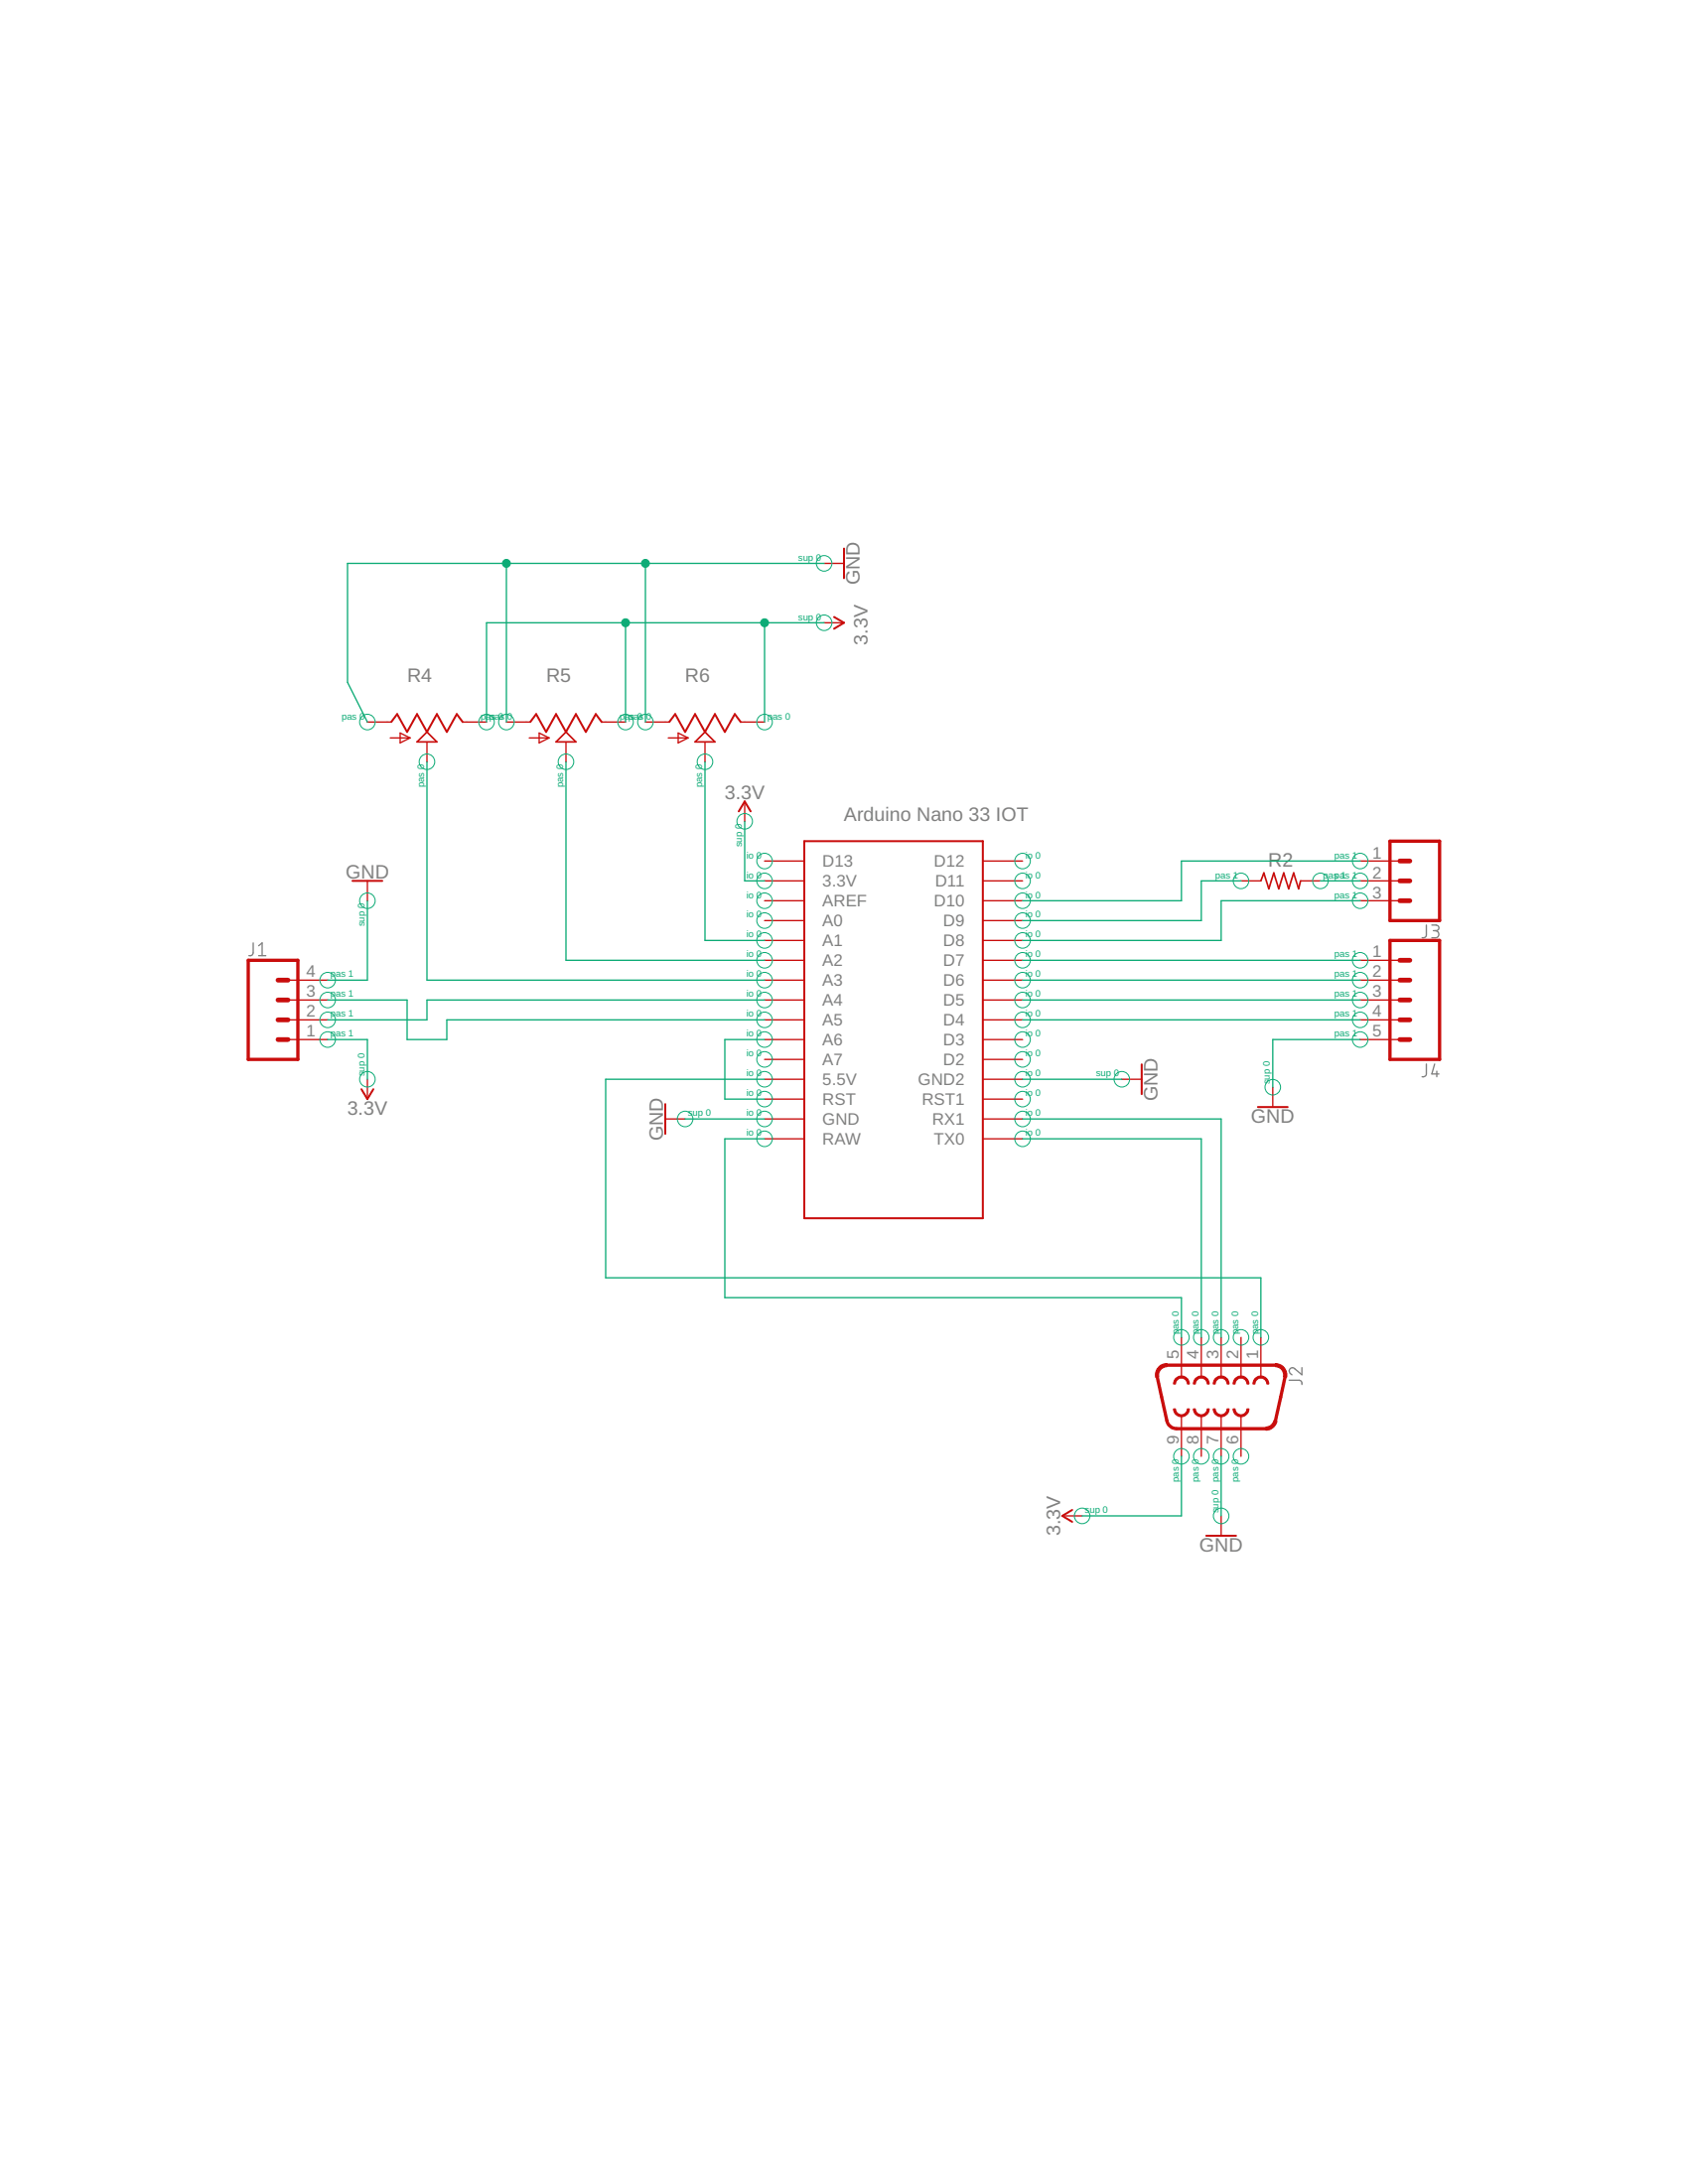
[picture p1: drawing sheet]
<svg xmlns="http://www.w3.org/2000/svg" width="216mm" height="279mm" viewBox="0 0 216 279" stroke-linecap="round" stroke-linejoin="round" font-family="sans-serif">
<path d="M182.4 118.3v1.3a.41 .41 0 0 1-.5 .4M183.1 118.3h.6a.36 .36 0 0 1 .3 .4 .36 .36 0 0 1-.3 .4h-.4M183.6 119.1a.46 .46 0 0 1 .4 .4 .46 .46 0 0 1-.4 .5h-.5M32.4 120.6v1.3a.41 .41 0 0 1-.6 .4M33.1 122.3h.9M33.1 121l.4-.4v1.7M182.4 136.1v1.3a.41 .41 0 0 1-.5 .4M183.5 136.1l-.4 1.3h.9M183.8 137v.8M164.9 176.6h1.3a.41 .41 0 0 1 .3 .5M166.5 175v.9l-.9-.8a.44 .44 0 0 0-.7 .1 .44 .44 0 0 0 .3 .7" fill="none" stroke="#808080" stroke-width=".17"/>
<g fill="none" stroke="#c90d0c" stroke-width=".25">
<path d="M106.7 78.9l1.2 .8-1.2 .7M107.9 70.2v3.8M50 92.4l.8-1 1.3 2.2 1.2-2.2 1.3 2.2 1.3-2.2 1.2 2.2 1.3-2.2 .8 1M67.8 92.4l.8-1 1.2 2.2 1.3-2.2 1.3 2.2 1.3-2.2 1.2 2.2 1.3-2.2 .8 1M85.6 92.4l.8-1 1.2 2.2 1.3-2.2 1.3 2.2 1.2-2.2 1.3 2.2 1.3-2.2 .7 1M45.1 112.7h3.8M94.5 103.8l.7-1.3 .8 1.3M102.9 107.6h22.8v48.3h-22.8zM46.2 139.3l.8 1.3 .8-1.3M146 136.2v3.8M85.1 141.2v3.9M160.9 141.6h3.8"/>
<path d="M137.1 193.2l-1.2 .7 1.2 .8M154.3 196.5h3.8"/>
</g>
<g fill="none" stroke="#c90d0c" stroke-width=".17">
<path d="M105.4 72.1h2.5M105.4 79.7h2.5M47 92.4h3M49.9 94.4h2.6M51.2 93.8l1.3 .6-1.3 .6zM54.6 94.9v2.6M59.2 92.4h3M64.8 92.4h3M67.7 94.4h2.5M69 93.8l1.2 .6-1.2 .6zM72.4 94.9v2.6M77 92.4h3"/>
<path d="M82.5 92.4h3.1M85.5 94.4h2.5M86.7 93.8l1.3 .6-1.3 .6zM90.2 94.9v2.6M94.7 92.4h3.1M47 112.7v2.5M95.2 102.5v2.6M97.8 112.7h5.1M97.8 115.2h5.1M97.8 117.8h5.1M97.8 110.2h5.1M125.7 112.7h5.1"/>
<path d="M125.7 115.2h5.1M125.7 117.8h5.1M125.7 110.2h5.1M158.7 112.7h2.6M166.3 112.7h2.6M174 112.7h5M174 115.2h5M174 110.2h5M36.8 133h5.1M36.8 130.5h5.1M36.8 127.9h5.1M36.8 125.4h5.1"/>
<path d="M47 138.1v2.5M97.8 133h5.1M97.8 130.5h5.1M97.8 127.9h5.1M97.8 125.4h5.1M97.8 122.9h5.1M97.8 138.1h5.1M97.8 135.5h5.1M97.8 120.3h5.1M125.7 133h5.1M125.7 130.5h5.1M125.7 127.9h5.1"/>
<path d="M125.7 125.4h5.1M125.7 122.9h5.1M125.7 138.1h5.1M125.7 135.5h5.1M125.7 120.3h5.1M143.5 138.1h2.5M162.8 139.1v2.5M174 133h5M174 130.5h5M174 127.9h5M174 125.4h5M174 122.9h5"/>
<path d="M85.1 143.2h2.5M97.8 143.2h5.1M97.8 145.7h5.1M97.8 140.6h5.1M125.7 143.2h5.1M125.7 145.7h5.1M125.7 140.6h5.1M151.1 171.1v5.1M153.6 171.1v5.1M156.2 171.1v5.1M158.7 171.1v5.1M161.3 171.1v5.1"/>
<path d="M135.9 193.9h2.5M151.1 181.3v5M153.6 181.3v5M156.2 181.3v5M156.2 193.9v2.6M158.7 181.3v5"/>
</g>
<g fill="#c90d0c" stroke="#c90d0c" stroke-width=".13">
<path d="M157.9 176.4a1.02 1.02 0 0 1 1.2-.3 1.02 1.02 0 0 1 .6 1h-.2a.76 .76 0 0 0-.8-.8 .76 .76 0 0 0-.7 .8h-.3z" fill-rule="evenodd"/>
<path d="M157.7 180.2h.3a.76 .76 0 0 0 .7 .8 .76 .76 0 0 0 .8-.8h.2a1.02 1.02 0 0 1-1 1.1 1.02 1.02 0 0 1-1-1.1z" fill-rule="evenodd"/>
<path d="M160.5 176.4a1.02 1.02 0 0 1 1.1-.3 1.02 1.02 0 0 1 .7 1h-.3a.76 .76 0 0 0-.7-.8 .76 .76 0 0 0-.8 .8h-.2z" fill-rule="evenodd"/>
<path d="M152.6 180.2h.3a.76 .76 0 0 0 .7 .8 .76 .76 0 0 0 .8-.8h.3a1.02 1.02 0 0 1-1.1 1.1 1.02 1.02 0 0 1-1-1.1z" fill-rule="evenodd"/>
<path d="M155.4 176.4a1.02 1.02 0 0 1 1.1-.3 1.02 1.02 0 0 1 .7 1h-.2a.76 .76 0 0 0-.8-.8 .76 .76 0 0 0-.8 .8h-.2z" fill-rule="evenodd"/>
<path d="M155.2 180.2h.2a.76 .76 0 0 0 .8 .8 .76 .76 0 0 0 .8-.8h.2a1.02 1.02 0 0 1-1 1.1 1.02 1.02 0 0 1-1-1.1z" fill-rule="evenodd"/>
<path d="M152.9 176.4a1.02 1.02 0 0 1 1.1-.3 1.02 1.02 0 0 1 .7 1h-.3a.76 .76 0 0 0-.8-.8 .76 .76 0 0 0-.7 .8h-.3z" fill-rule="evenodd"/>
<path d="M150.1 180.2h.2a.76 .76 0 0 0 .8 .8 .76 .76 0 0 0 .8-.8h.2a1.02 1.02 0 0 1-1 1.1 1.02 1.02 0 0 1-1-1.1z" fill-rule="evenodd"/>
<path d="M150.3 176.4a1.02 1.02 0 0 1 1.2-.3 1.02 1.02 0 0 1 .6 1h-.2a.76 .76 0 0 0-.8-.8 .76 .76 0 0 0-.8 .8h-.2z" fill-rule="evenodd"/>
<path d="M163.1 174.4a1.45 1.45 0 0 1 1.4 1.8l-.4-.1a1.06 1.06 0 0 0-1-1.3z" fill-rule="evenodd"/>
<path d="M161.9 182.6a1.04 1.04 0 0 0 1-.9l.4 .1a1.41 1.41 0 0 1-1.4 1.2z" fill-rule="evenodd"/>
<path d="M148.2 174.9a1.51 1.51 0 0 1 1.1-.5v.4a1.08 1.08 0 0 0-1.1 1.3l-.4 .1a1.4 1.4 0 0 1 .4-1.3z" fill-rule="evenodd"/>
</g>
<path d="M177.8 107.6h6.3v10.2h-6.3zM31.7 122.9h6.4v12.6h-6.4zM177.8 120.3h6.3v15.2h-6.3zM148 176.2l1.2 5.6a1.31 1.31 0 0 0 1.3 1h11.4M149.3 174.6h13.8M164.4 176.2l-1.3 5.6" fill="none" stroke="#c90d0c" stroke-width=".42"/>
<path d="M179 115.2h1.3M179 112.7h1.3M179 110.2h1.3M35.6 127.9h1.2M35.6 130.5h1.2M35.6 133h1.2M35.6 125.4h1.2M179 127.9h1.3M179 130.5h1.3M179 133h1.3M179 125.4h1.3M179 122.9h1.3" fill="none" stroke="#c90d0c" stroke-width=".61"/>
<path d="M54.6 93.6l1.3 1.3h-2.6zM72.4 93.6l1.3 1.3h-2.6zM90.2 93.6l1.2 1.3h-2.5zM161.3 112.7l.3-1 .7 2 .6-2 .7 2 .6-2 .6 2 .7-2 .6 2 .2-1" fill="none" stroke="#c90d0c" stroke-width=".21"/>
<g fill="none" stroke="#0dab76" stroke-width=".13">
<circle cx="105.4" cy="72.1" r=".99"/>
<circle cx="105.4" cy="79.7" r=".99"/>
<circle cx="47" cy="92.4" r=".99"/>
<circle cx="54.6" cy="97.5" r=".99"/>
<circle cx="62.2" cy="92.4" r=".99"/>
<circle cx="64.8" cy="92.4" r=".99"/>
<circle cx="72.4" cy="97.5" r=".99"/>
<circle cx="80" cy="92.4" r=".99"/>
<circle cx="82.5" cy="92.4" r=".99"/>
<circle cx="90.2" cy="97.5" r=".99"/>
<circle cx="97.8" cy="92.4" r=".99"/>
<circle cx="47" cy="115.2" r=".99"/>
<circle cx="95.2" cy="105.1" r=".99"/>
<circle cx="97.8" cy="115.2" r=".99"/>
<circle cx="97.8" cy="112.7" r=".99"/>
<circle cx="97.8" cy="117.8" r=".99"/>
<circle cx="97.8" cy="110.2" r=".99"/>
<circle cx="130.8" cy="117.8" r=".99"/>
<circle cx="130.8" cy="110.2" r=".99"/>
<circle cx="130.8" cy="112.7" r=".99"/>
<circle cx="130.8" cy="115.2" r=".99"/>
<circle cx="158.7" cy="112.7" r=".99"/>
<circle cx="168.9" cy="112.7" r=".99"/>
<circle cx="174" cy="115.2" r=".99"/>
<circle cx="174" cy="110.2" r=".99"/>
<circle cx="174" cy="112.7" r=".99"/>
<circle cx="41.9" cy="130.5" r=".99"/>
<circle cx="41.9" cy="127.9" r=".99"/>
<circle cx="41.9" cy="125.4" r=".99"/>
<circle cx="41.9" cy="133" r=".99"/>
<circle cx="47" cy="138.1" r=".99"/>
<circle cx="97.8" cy="138.1" r=".99"/>
<circle cx="97.8" cy="135.5" r=".99"/>
<circle cx="97.8" cy="130.5" r=".99"/>
<circle cx="97.8" cy="120.3" r=".99"/>
<circle cx="97.8" cy="133" r=".99"/>
<circle cx="97.8" cy="127.9" r=".99"/>
<circle cx="97.8" cy="125.4" r=".99"/>
<circle cx="97.8" cy="122.9" r=".99"/>
<circle cx="130.8" cy="130.5" r=".99"/>
<circle cx="130.8" cy="138.1" r=".99"/>
<circle cx="130.8" cy="120.3" r=".99"/>
<circle cx="130.8" cy="135.5" r=".99"/>
<circle cx="130.8" cy="133" r=".99"/>
<circle cx="130.8" cy="122.9" r=".99"/>
<circle cx="130.8" cy="127.9" r=".99"/>
<circle cx="130.8" cy="125.4" r=".99"/>
<circle cx="143.5" cy="138.1" r=".99"/>
<circle cx="162.8" cy="139.1" r=".99"/>
<circle cx="174" cy="125.4" r=".99"/>
<circle cx="174" cy="122.9" r=".99"/>
<circle cx="174" cy="133" r=".99"/>
<circle cx="174" cy="130.5" r=".99"/>
<circle cx="174" cy="127.9" r=".99"/>
<circle cx="87.6" cy="143.2" r=".99"/>
<circle cx="97.8" cy="145.7" r=".99"/>
<circle cx="97.8" cy="143.2" r=".99"/>
<circle cx="97.8" cy="140.6" r=".99"/>
<circle cx="130.8" cy="143.2" r=".99"/>
<circle cx="130.8" cy="140.6" r=".99"/>
<circle cx="130.8" cy="145.7" r=".99"/>
<circle cx="151.1" cy="171.1" r=".99"/>
<circle cx="153.6" cy="171.1" r=".99"/>
<circle cx="156.2" cy="171.1" r=".99"/>
<circle cx="158.7" cy="171.1" r=".99"/>
<circle cx="161.3" cy="171.1" r=".99"/>
<circle cx="138.4" cy="193.9" r=".99"/>
<circle cx="151.1" cy="186.3" r=".99"/>
<circle cx="153.6" cy="186.3" r=".99"/>
<circle cx="156.2" cy="193.9" r=".99"/>
<circle cx="156.2" cy="186.3" r=".99"/>
<circle cx="158.7" cy="186.3" r=".99"/>
</g>
<g fill="none" stroke="#0dab76" stroke-width=".17">
<path d="M64.8 72.1v20.3M80 79.7v12.7M82.5 72.1v20.3M97.8 79.7v12.7M105.4 79.7h-43.2v12.7M105.4 72.1h-61v15.2l2.6 5.1M54.6 97.5v27.9h43.2M72.4 97.5v25.4h25.4M90.2 97.5v22.8h7.6M47 115.2v10.2h-5.1M95.2 105.1v7.6h2.6M158.7 112.7h-5.1v5.1h-22.8"/>
<path d="M168.9 112.7h5.1M174 115.2h-17.8v5.1h-25.4M174 110.2h-22.9v5h-20.3M41.9 133h5.1v5.1M41.9 127.9h10.2v5.1h5v-2.5h40.7M97.8 133h-5.1v7.6h5.1M97.8 127.9h-43.2v2.6h-12.7M97.8 138.1h-20.3v25.4h83.8v7.6M130.8 122.9h43.2M130.8 127.9h43.2M130.8 130.5h43.2M130.8 125.4h43.2"/>
<path d="M130.8 138.1h12.7M174 133h-11.2v6.1M87.6 143.2h10.2M97.8 145.7h-5.1v20.3h58.4v5.1M130.8 143.2h25.4v27.9M130.8 145.7h22.8v25.4M151.1 186.3v7.6h-12.7M156.2 186.3v7.6"/>
</g>
<g fill="#0dab76" stroke="#0dab76" stroke-width=".13">
<circle cx="80" cy="79.7" r=".51"/>
<circle cx="97.8" cy="79.7" r=".51"/>
<circle cx="64.8" cy="72.1" r=".51"/>
<circle cx="82.5" cy="72.1" r=".51"/>
</g>
<g font-size="2.5" fill="#808080">
<text x="110" y="74.8" transform="rotate(-90 110 74.8)">GND</text>
<text x="111" y="82.5" transform="rotate(-90 111 82.5)">3.3V</text>
<text x="52.1" y="87.3">R4</text>
<text x="69.8" y="87.3">R5</text>
<text x="87.6" y="87.3">R6</text>
<text x="92.7" y="102.3">3.3V</text>
<text x="107.9" y="105.1">Arduino Nano 33 IOT</text>
<text x="44.2" y="112.4">GND</text>
<text x="162.2" y="110.8">R2</text>
<text x="44.4" y="142.6">3.3V</text>
<text x="148.1" y="140.9" transform="rotate(-90 148.1 140.9)">GND</text>
<text x="160" y="143.7">GND</text>
<text x="84.8" y="145.9" transform="rotate(-90 84.8 145.9)">GND</text>
<text x="135.6" y="196.5" transform="rotate(-90 135.6 196.5)">3.3V</text>
<text x="153.4" y="198.5">GND</text>
</g>
<g font-size="2.1" fill="#808080">
<text x="105.2" y="113.5">3.3V</text>
<text x="105.2" y="110.9">D13</text>
<text x="119.5" y="110.9">D12</text>
<text x="119.6" y="113.5">D11</text>
<text x="175.5" y="109.8">1</text>
<text x="175.5" y="112.3">2</text>
<text x="105.2" y="116">AREF</text>
<text x="105.2" y="118.5">A0</text>
<text x="119.5" y="116">D10</text>
<text x="120.6" y="118.5">D9</text>
<text x="175.5" y="114.9">3</text>
<text x="39.2" y="125">4</text>
<text x="105.2" y="123.6">A2</text>
<text x="105.2" y="121.1">A1</text>
<text x="120.6" y="123.6">D7</text>
<text x="120.6" y="121.1">D8</text>
<text x="175.5" y="122.5">1</text>
<text x="175.5" y="125">2</text>
<text x="39.2" y="130.1">2</text>
<text x="39.2" y="127.6">3</text>
<text x="105.2" y="126.1">A3</text>
<text x="105.2" y="131.2">A5</text>
<text x="105.2" y="128.7">A4</text>
<text x="120.6" y="131.2">D4</text>
<text x="120.6" y="128.7">D5</text>
<text x="120.6" y="126.1">D6</text>
<text x="175.5" y="127.6">3</text>
<text x="175.5" y="130.1">4</text>
<text x="39.2" y="132.6">1</text>
<text x="105.2" y="136.3">A7</text>
<text x="105.2" y="133.8">A6</text>
<text x="120.6" y="136.3">D2</text>
<text x="120.6" y="133.8">D3</text>
<text x="175.5" y="132.6">5</text>
<text x="105.2" y="143.9">GND</text>
<text x="105.2" y="141.4">RST</text>
<text x="105.2" y="138.8">5.5V</text>
<text x="117.4" y="138.8">GND2</text>
<text x="117.9" y="141.4">RST1</text>
<text x="119.2" y="143.9">RX1</text>
<text x="105.2" y="146.5">RAW</text>
<text x="119.5" y="146.5">TX0</text>
<text x="150.8" y="173.8" transform="rotate(-90 150.8 173.8)">5</text>
<text x="153.3" y="173.8" transform="rotate(-90 153.3 173.8)">4</text>
<text x="155.8" y="173.8" transform="rotate(-90 155.8 173.8)">3</text>
<text x="158.4" y="173.8" transform="rotate(-90 158.4 173.8)">2</text>
<text x="160.9" y="173.8" transform="rotate(-90 160.9 173.8)">1</text>
<text x="150.8" y="184.8" transform="rotate(-90 150.8 184.8)">9</text>
<text x="153.3" y="184.8" transform="rotate(-90 153.3 184.8)">8</text>
<text x="155.8" y="184.8" transform="rotate(-90 155.8 184.8)">7</text>
<text x="158.4" y="184.8" transform="rotate(-90 158.4 184.8)">6</text>
</g>
<g font-size="1.2" fill="#0dab76">
<text x="102.1" y="71.7">sup 0</text>
<text x="102.1" y="79.3">sup 0</text>
<text x="43.7" y="92">pas 0</text>
<text x="61.5" y="92">papsa0s</text>
<text x="64.9" y="92">0</text>
<text x="79.2" y="92">papsa0s</text>
<text x="82.6" y="92">0</text>
<text x="98.1" y="92">pas 0</text>
<text x="54.3" y="100.8" transform="rotate(-90 54.3 100.8)">pas 0</text>
<text x="72" y="100.8" transform="rotate(-90 72 100.8)">pas 0</text>
<text x="89.8" y="100.8" transform="rotate(-90 89.8 100.8)">pas 0</text>
<text x="94.9" y="108.4" transform="rotate(-90 94.9 108.4)">sup 0</text>
<text x="95.5" y="112.3">io 0</text>
<text x="95.5" y="109.8">io 0</text>
<text x="131.1" y="109.8">io 0</text>
<text x="131.1" y="112.3">io 0</text>
<text x="155.4" y="112.3">pas 1</text>
<text x="169.2" y="112.3">paspa1s 1</text>
<text x="170.7" y="109.8">pas 1</text>
<text x="46.6" y="118.5" transform="rotate(-90 46.6 118.5)">sup 0</text>
<text x="95.5" y="114.9">io 0</text>
<text x="95.5" y="120">io 0</text>
<text x="95.5" y="117.4">io 0</text>
<text x="131.1" y="120">io 0</text>
<text x="131.1" y="117.4">io 0</text>
<text x="131.1" y="114.9">io 0</text>
<text x="170.7" y="114.9">pas 1</text>
<text x="42.3" y="125">pas 1</text>
<text x="95.5" y="125">io 0</text>
<text x="95.5" y="122.5">io 0</text>
<text x="131.1" y="125">io 0</text>
<text x="131.1" y="122.5">io 0</text>
<text x="170.7" y="122.5">pas 1</text>
<text x="170.7" y="125">pas 1</text>
<text x="42.3" y="130.1">pas 1</text>
<text x="42.3" y="127.6">pas 1</text>
<text x="95.5" y="130.1">io 0</text>
<text x="95.5" y="127.6">io 0</text>
<text x="131.1" y="130.1">io 0</text>
<text x="131.1" y="127.6">io 0</text>
<text x="170.7" y="127.6">pas 1</text>
<text x="170.7" y="130.1">pas 1</text>
<text x="42.3" y="132.6">pas 1</text>
<text x="46.6" y="137.7" transform="rotate(-90 46.6 137.7)">sup 0</text>
<text x="95.5" y="137.7">io 0</text>
<text x="95.5" y="135.2">io 0</text>
<text x="95.5" y="132.6">io 0</text>
<text x="131.1" y="137.7">io 0</text>
<text x="131.1" y="135.2">io 0</text>
<text x="131.1" y="132.6">io 0</text>
<text x="140.2" y="137.7">sup 0</text>
<text x="170.7" y="132.6">pas 1</text>
<text x="88" y="142.8">sup 0</text>
<text x="95.5" y="142.8">io 0</text>
<text x="95.5" y="140.3">io 0</text>
<text x="131.1" y="142.8">io 0</text>
<text x="131.1" y="140.3">io 0</text>
<text x="162.4" y="138.7" transform="rotate(-90 162.4 138.7)">sup 0</text>
<text x="95.5" y="145.3">io 0</text>
<text x="131.1" y="145.3">io 0</text>
<text x="150.8" y="170.7" transform="rotate(-90 150.8 170.7)">pas 0</text>
<text x="153.3" y="170.7" transform="rotate(-90 153.3 170.7)">pas 0</text>
<text x="155.8" y="170.7" transform="rotate(-90 155.8 170.7)">pas 0</text>
<text x="158.4" y="170.7" transform="rotate(-90 158.4 170.7)">pas 0</text>
<text x="160.9" y="170.7" transform="rotate(-90 160.9 170.7)">pas 0</text>
<text x="150.8" y="189.6" transform="rotate(-90 150.8 189.6)">pas 0</text>
<text x="153.3" y="189.6" transform="rotate(-90 153.3 189.6)">pas 0</text>
<text x="155.8" y="189.6" transform="rotate(-90 155.8 189.6)">pas 0</text>
<text x="158.4" y="189.6" transform="rotate(-90 158.4 189.6)">pas 0</text>
<text x="138.8" y="193.6">sup 0</text>
<text x="155.8" y="193.6" transform="rotate(-90 155.8 193.6)">sup 0</text>
</g>
</svg>
